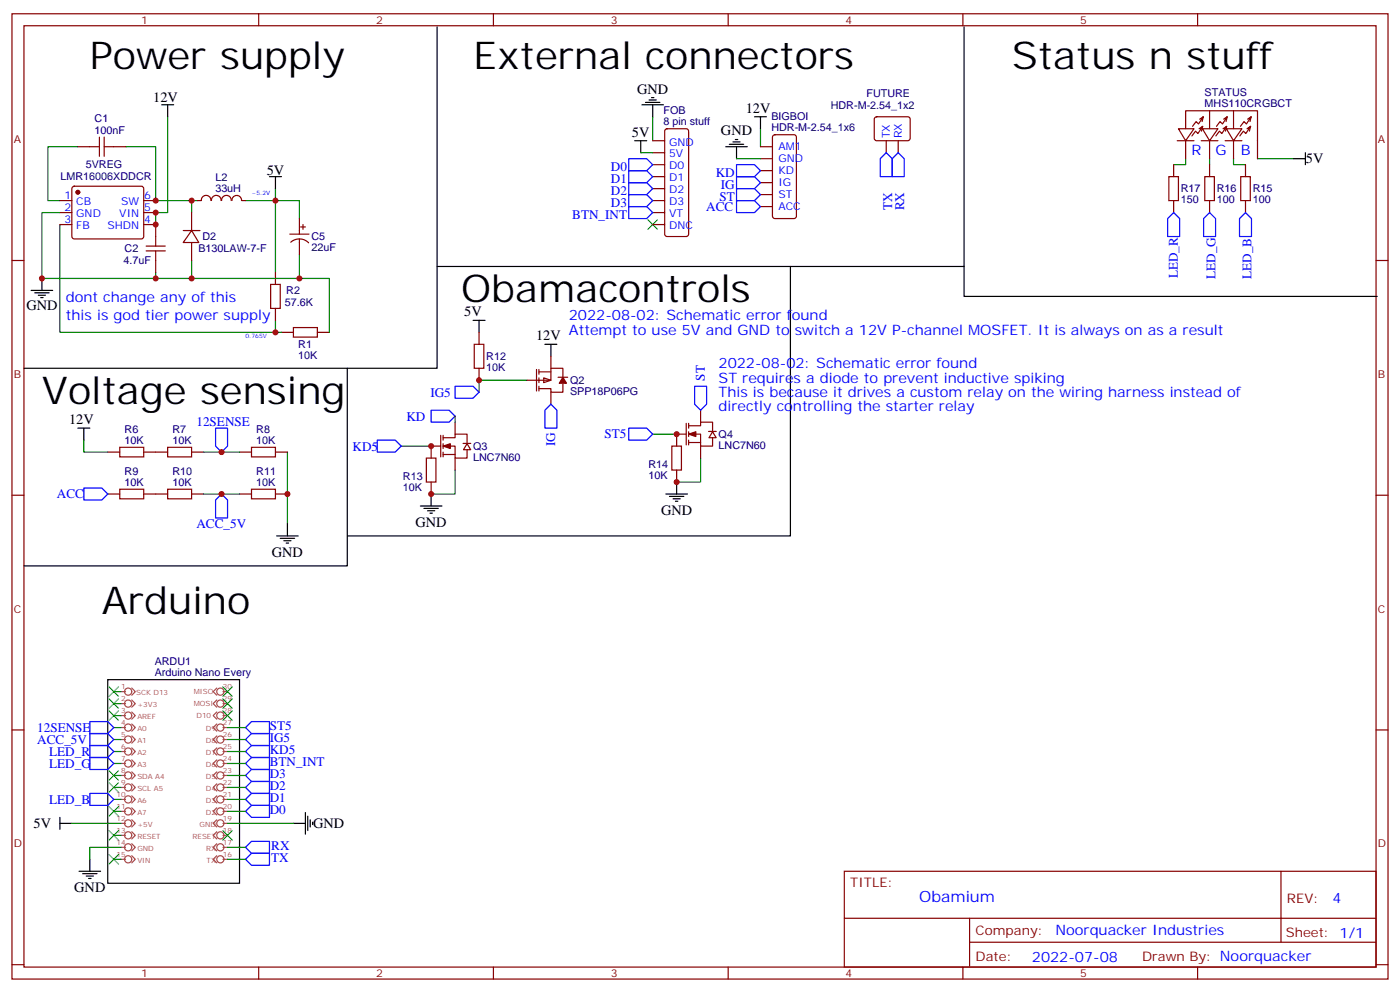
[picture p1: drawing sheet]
<svg xmlns="http://www.w3.org/2000/svg" width="412mm" height="292mm" viewBox="0 0 412 292" stroke-linecap="round" stroke-linejoin="round" font-family="sans-serif">
<g fill="none" stroke="#870000" stroke-width=".35">
<path d="M3.5 4.1h405.4v284.3h-405.4zM7.1 7.6h398.2v277.3h-398.2zM76.2 4.1v3.5M145.3 4.1v3.5M214.5 4.1v3.5M283.6 4.1v3.5M352.8 4.1v3.5M196 38.1l.5-.2h5.6l.5 .2 .2 .5v30.4l-.2 .5-.5 .2h-5.6l-.5-.3-.2-.4v-30.4zM227.8 39.9l.4-.2h5.7l.6 .4 .1 23.6-.5 .6-5.9 .1-.6-.5-.1-23.5zM257.8 34.6l.4-.2 9.5 .1 .4 .6-.1 5.9-.6 .5-9.4-.1-.5-.7v-5.6zM347.1 37.9h4.6l-2.5 3.6zM349.2 37.9v-5.3h21.2v14.1"/>
<path d="M353.2 37.9l1.1-.7-1.4 2.1-.7-.7-1.1 1.4M353.4 35.1l1.1-.7-1.5 2.1-.7-.7-1 1.4M354.2 37.9h4.6l-2.5 3.6zM354.3 37.2l-.4 1.4M354.5 34.4l-.4 1.4M356.3 32.6v5.3M360.3 37.9l1-.7-1.4 2.1-.7-.7-1 1.4M360.5 35.1l1-.7-1.4 2.1-.7-.7-1.1 1.4M361.2 37.9h4.6l-2.4 3.6zM361.3 37.2l-.3 1.4M361.5 34.4l-.3 1.4M363.4 32.6v5.3"/>
<path d="M367.3 37.9l1.1-.7-1.4 2.1-.7-.7-1.1 1.4M367.5 35.1l1.1-.7-1.4 2.1-.8-.7-1 1.4M368.4 37.2l-.4 1.4M368.6 34.4l-.4 1.4M17.6 59.1h3.6M21.4 55.1l.5-.2h19.7l.5 .2 .2 .5v14.3l-.7 .5-20-.1-.4-.6v-14.1zM22.9 43.2h6.4M29.3 40.4v5.6M30.7 40.4v5.6M30.7 43.2h6.3M42.3 59.1h3.6M62.1 59.1a1.41 1.41 0 0 0-1.4-1.5 1.41 1.41 0 0 0-1.4 1.5h-1.1"/>
<path d="M62.3 59.1a1.41 1.41 0 0 1 1.4-1.5 1.41 1.41 0 0 1 1.4 1.5M65.3 59.1a1.41 1.41 0 0 1 1.4-1.5 1.41 1.41 0 0 1 1.4 1.5M68.3 59.1a1.41 1.41 0 0 1 1.4-1.5 1.41 1.41 0 0 1 1.4 1.5M71.3 59.1h1M192.3 59.1h3.5M192.3 41.5h3.5M192.3 45h3.5M192.3 48.5h3.5M192.3 52h3.5M192.3 55.6h3.5M224 43.2h3.5M224 46.7h3.5"/>
<path d="M224 50.3h3.5M224 53.8h3.5M224 57.3h3.5M261.1 41.5v3.5M264.6 41.5v3.5M344.3 52h2.8v7.1h-2.8zM345.7 48.5v3.5M345.7 59.1v3.5M346.8 41.5h4.9M349.2 41.5v5.2M353.8 41.5h5M354.9 52h2.8v7.1h-2.8z"/>
<path d="M356.3 41.5v5.2M356.3 48.5v3.5M356.3 59.1v3.5M360.9 41.5h4.9M363.4 41.5v5.2M365.5 52h2.8v7.1h-2.8zM366.9 48.5v3.5M366.9 59.1v3.5M3.5 76.7h3.6M17.6 62.6h3.6M17.6 66.1h3.6M42.3 66.1h3.6v6.4"/>
<path d="M42.3 62.6h3.6M43 73.9h5.7M43 72.5h5.7M45.9 73.9v6.4M54 67.9h4.9M56.4 67.9l2.2 3.5h-4.6zM56.4 62.6v5.3M56.4 71.4v5.3M85.4 69h5.6M85.7 71.3a3.8 3.8 0 0 1 5.2 .2M88.2 64.4v4.6M88.2 70.4v4.6"/>
<path d="M88.5 66.9h1.5M89.3 66.1v1.5M192.3 62.6h3.5M192.3 66.1h3.5M224 60.9h3.5M405.3 76.7h3.6M79.7 83.8h2.8v7h-2.8zM81.1 80.3v3.5M81.1 90.8v3.6M82.9 97.9h3.5M86.4 96.5h7.1v2.8h-7.1zM93.5 97.9h3.5"/>
<path d="M141.1 97.9v3.5M139.7 101.4h2.8v7.1h-2.8zM141.1 108.5v3.5M158 108.8v6.4M158.7 108.8v1.4M158.7 111.3v1.4M158.7 113.8v1.4M158.7 109.5h3.6M160.2 111.3l2.1 .7-2.1 .7zM162.3 105v3.5M162.3 115.5v3.6M164.4 111.1h2.8"/>
<path d="M165.8 110.9v-2.4h-3.5v3.5h-7.1M165.8 113.1v2.4h-3.5v-1h-3.6M31.7 133.2h3.6M35.3 131.8h7v2.8h-7zM42.3 133.2h7.1M49.4 131.8h7v2.8h-7zM56.4 133.2h3.6M70.6 133.2h3.5M74.1 131.8h7v2.8h-7zM81.1 133.2h3.6M125.6 134.9h2.8v7.1h-2.8zM129.8 131.4h-2.8v3.5"/>
<path d="M129.8 128.2v6.4M130.5 128.9h3.6v-1h3.5v2.8M130.5 131.4h3.6v3.5h3.5v-2.4M130.5 133.9h3.6M130.5 128.2v1.4M130.5 130.7v1.4M130.5 133.2v1.4M134.1 124.4v3.5M134.1 134.9v3.6M136.4 130.6h2.3M137.6 130.7l1 1.8h-2.1zM197.9 131.4h2.8v7.1h-2.8z"/>
<path d="M199.3 138.5v3.5M202.1 127.9h-2.8v3.5M202.1 124.7v6.4M202.8 125.4h3.6v-1h3.5v2.8M202.8 127.9h3.6v3.5h3.5v-2.5M202.8 130.4h3.6M202.8 124.7v1.4M202.8 127.2v1.4M202.8 129.6v1.5M206.4 120.8v3.6M206.4 131.4v3.5M208.7 127.1h2.3"/>
<path d="M209.9 127.2l1.1 1.7h-2.2zM3.5 145.9h3.6M31.7 145.5h3.6M35.3 144.1h7v2.8h-7zM42.3 145.5h7.1M49.4 144.1h7v2.8h-7zM56.4 145.5h3.6M70.6 145.5h3.5M74.1 144.1h7v2.8h-7zM81.1 145.5h3.6M127 142v3.5M405.3 145.9h3.6"/>
<path d="M3.5 215h3.6M405.3 215h3.6M248.7 256.6h156.6v28.3h-156.6zM377.3 256.7v20.8M248.7 270.5h156.5M285.6 277.5h119.6M285.6 270.5v14.1M3.5 284.2h3.6M76.2 284.9v3.5M145.3 284.9v3.5M214.5 284.9v3.5M283.6 284.9v3.5"/>
<path d="M352.8 284.9v3.5M405.3 284.2h3.6"/>
</g>
<g fill="none" stroke="#008700" stroke-width=".35">
<path d="M49.4 34.4v28.2h-3.5v3.5M192.3 34.4v7.1M224 37.9v5.3M22.9 43.2h-8.8v15.9h3.5M37 43.2h8.9v15.9h12.3M56.4 59.1v3.5M72.3 59.1h15.9v5.3M81.1 55.6v24.7M188.7 45h3.6M217 46.7h7M349.2 46.7v1.8h-3.5M356.3 46.7v1.8"/>
<path d="M363.4 46.7v1.8h3.5M370.4 46.7h10.6M17.6 66.1v31.8h65.3M17.6 62.6h-5.3v19.4h84.7v15.9M56.4 76.7v5.3M88.2 75v7M45.9 80.3v1.7M81.1 94.4v3.5M155.2 112h-14.1v3.5M24.7 129.6v3.6h7M60 133.2h10.6M84.7 133.2v21.1"/>
<path d="M118.2 131.4h8.8M134.1 138.5v7h-7.1M134.1 122.6v1.8M192.3 127.9h7M206.4 134.9v7.1h-7.1M60 145.5h10.6M33.5 217.8h2.1M33.5 214.3h2.1M33.5 210.8h2.1M33.5 207.3h2.1M33.5 203.7h2.1M67 217.8h5.3"/>
<path d="M67 214.3h5.3M33.5 239h2.1M33.5 235.5h2.1M33.5 232h2.1M33.5 228.4h2.1M33.5 224.9h2.1M33.5 221.4h2.1M67 239h5.3M67 235.5h5.3M67 232h5.3M67 228.4h5.3M67 224.9h5.3"/>
<path d="M67 221.4h5.3M21.2 242.5h14.4M33.5 253.1h2.1M33.5 246.1h2.1M35.6 249.6h-9.1v3.5M67 249.6h5.3M67 253.1h5.3M67 242.5h19.4"/>
</g>
<g fill="none" stroke="#000" stroke-width=".35">
<path d="M128.8 7.9v100.6h-121.7M284 7.9v70.6h-155.2M47.6 30.9h3.6M49.4 30.9v3.5M189.1 30.9h6.3M190.1 30.2h4.3M191.2 29.5h2.1M191.9 28.8h.7M192.3 30.9v3.5M222.2 34.4h3.6M224 34.4v3.5M79.4 52h3.5"/>
<path d="M81.1 52v3.6M187 41.5h3.5M188.7 41.5v3.5M213.8 43.2h6.3M214.8 42.5h4.3M215.9 41.8h2.1M216.6 41.1h.7M217 43.2v3.5M381 46.7h3.5M384.5 45v3.5M232.8 78.5v79.4h-130.5M284 78.5v8.8h121.7"/>
<path d="M9.2 85.5h6.3M10.2 86.3h4.3M11.3 87h2.1M12 87.7h.7M12.3 82v3.5M139.3 94.4h3.6M141.1 94.4v3.5M102.3 108.5v58.2h-95.2M160.5 101.4h3.5M162.3 101.4v3.6M22.9 126.1h3.6M24.7 126.1v3.5"/>
<path d="M81.5 157.9h6.3M82.5 158.6h4.3M83.6 159.3h2.1M84.3 160h.7M84.7 154.3v3.6M123.8 149h6.4M124.9 149.8h4.2M125.9 150.5h2.2M126.6 151.2h.8M127 145.5v3.5M196.1 145.5h6.4M197.2 146.2h4.2"/>
<path d="M198.3 146.9h2.1M199 147.6h.7M199.3 142v3.5M31.7 200.2h38.9v60h-38.9zM90 239.4v6.3M17.6 242.5h3.6M17.6 240.8v3.5M23.3 256.6h6.3M24.3 257.4h4.3M25.4 258.1h2.1M26.1 258.8h.7M26.5 253.1v3.5"/>
<path d="M86.4 242.5h3.6M90.7 240.4v4.3M91.4 241.5v2.1M92.1 242.2v.7"/>
</g>
<g fill="#870000" stroke="#870000" stroke-width=".35">
<path d="M202.8 127.9l2.2-.7v1.4z"/>
<path d="M130.5 131.4l2.1-.7v1.4z"/>
<path d="M165.8 111.1l1.1 1.8h-2.2z"/>
<circle cx="22.9" cy="56.6" r=".53"/>
</g>
<g fill="none" stroke="#3c3" stroke-width=".35">
<path d="M190.9 64.7l2.8 2.9M193.7 64.7l-2.8 2.9M32.1 205.8l2.8 2.9M32.1 209.4l2.8 2.8M32.1 202.3l2.8 2.8M34.9 205.8l-2.8 2.9M34.9 209.4l-2.8 2.8M34.9 202.3l-2.8 2.8M65.6 209.4l2.8 2.8M65.6 202.3l2.8 2.8M65.6 205.8l2.8 2.9M68.4 209.4l-2.8 2.8"/>
<path d="M68.4 202.3l-2.8 2.8M68.4 205.8l-2.8 2.9M32.1 237.6l2.8 2.8M32.1 230.5l2.8 2.9M32.1 227l2.8 2.8M34.9 237.6l-2.8 2.8M34.9 230.5l-2.8 2.9M34.9 227l-2.8 2.8M32.1 251.7l2.8 2.8M32.1 244.7l2.8 2.8M34.9 251.7l-2.8 2.8M34.9 244.7l-2.8 2.8"/>
<path d="M65.6 244.7l2.8 2.8M68.4 244.7l-2.8 2.8"/>
</g>
<g fill="none" stroke="#00f" stroke-width=".35">
<path d="M185.2 46.7h5.3l1.8 1.8-1.8 1.8h-5.3zM185.2 50.3h5.3l1.8 1.7-1.8 1.8h-5.3zM185.2 53.8h5.3l1.8 1.8-1.8 1.7h-5.3zM185.2 57.3h5.3l1.8 1.8-1.8 1.8h-5.3zM217 48.5h5.2l1.8 1.8-1.8 1.7h-5.2zM217 52h5.2l1.8 1.8-1.8 1.8h-5.2zM217 55.6h5.2l1.8 1.7-1.8 1.8h-5.2zM217 59.1h5.2l1.8 1.8-1.8 1.7h-5.2zM261.1 45l1.7 1.7v5.3h-3.5v-5.3zM262.8 46.7l1.8-1.7 1.7 1.7v5.3h-3.5zM185.2 60.9h5.3l1.8 1.7-1.8 1.8h-5.3zM345.7 62.6l1.8 1.8v5.3h-3.5v-5.3z"/>
<path d="M356.3 62.6l1.8 1.8v5.3h-3.6v-5.3zM366.9 62.6l1.8 1.8v5.3h-3.6v-5.3zM134.1 113.8h5.2l1.8 1.7-1.8 1.8h-5.2zM162.3 119.1l1.7 1.7v5.3h-3.5v-5.3zM204.6 113.8h3.5v5.3l-1.7 1.7-1.8-1.7zM63.5 126.1h3.5v5.3l-1.7 1.8-1.8-1.8zM111.1 129.6h5.3l1.8 1.8-1.8 1.8h-5.3zM127 120.8h5.3l1.8 1.8-1.8 1.8h-5.3zM185.2 126.1h5.3l1.8 1.8-1.8 1.7h-5.3zM24.7 143.8h5.3l1.7 1.7-1.7 1.8h-5.3zM65.3 145.5l1.7 1.8v5.3h-3.5v-5.3zM26.5 212.5h5.2l1.8 1.8-1.8 1.8h-5.2z"/>
<path d="M26.5 216.1h5.2l1.8 1.7-1.8 1.8h-5.2zM26.5 219.6h5.2l1.8 1.8-1.8 1.7h-5.2zM72.3 217.8l1.8-1.7h5.3v3.5h-5.3zM72.3 214.3l1.8-1.8h5.3v3.6h-5.3zM26.5 223.1h5.2l1.8 1.8-1.8 1.8h-5.2zM26.5 233.7h5.2l1.8 1.8-1.8 1.7h-5.2zM72.3 232l1.8-1.8h5.3v3.5h-5.3zM72.3 228.4l1.8-1.7h5.3v3.5h-5.3zM72.3 224.9l1.8-1.8h5.3v3.6h-5.3zM72.3 221.4l1.8-1.8h5.3v3.5h-5.3zM74.1 237.2h5.3v3.6h-5.3l-1.8-1.8zM74.1 233.7h5.3v3.5h-5.3l-1.8-1.7z"/>
<path d="M72.3 249.6l1.8-1.8h5.3v3.6h-5.3zM72.3 253.1l1.8-1.7h5.3v3.5h-5.3z"/>
</g>
<g fill="none" stroke="#a64a4a" stroke-width=".35">
<path d="M35.6 203.7h1.4M35.6 207.3h1.4M35.6 210.8h1.4M35.6 214.3h1.4M35.6 217.8h1.4M38.8 216.8l1.1 1-1.1 1.1M38.8 213.3l1.1 1-1.1 1.1M38.8 209.7l1.1 1.1-1.1 1M38.8 206.2l1.1 1.1-1.1 1M38.8 202.7l1.1 1-1.1 1.1M63.9 202.7l-1.1 1 1.1 1.1M63.9 206.2l-1.1 1.1 1.1 1"/>
<path d="M63.9 209.7l-1.1 1.1 1.1 1M63.9 213.3l-1.1 1 1.1 1.1M63.9 216.8l-1.1 1 1.1 1.1M65.7 203.7h1.3M65.7 207.3h1.3M65.7 210.8h1.3M65.7 214.3h1.3M65.7 217.8h1.3M35.6 221.4h1.4M35.6 224.9h1.4M35.6 228.4h1.4M35.6 232h1.4"/>
<path d="M35.6 235.5h1.4M35.6 239h1.4M38.8 237.9l1.1 1.1-1.1 1.1M38.8 234.4l1.1 1.1-1.1 1M38.8 230.9l1.1 1.1-1.1 1M38.8 227.4l1.1 1-1.1 1.1M38.8 223.8l1.1 1.1-1.1 1.1M38.8 220.3l1.1 1.1-1.1 1M63.9 220.3l-1.1 1.1 1.1 1M63.9 223.8l-1.1 1.1 1.1 1.1M63.9 227.4l-1.1 1 1.1 1.1M63.9 230.9l-1.1 1.1 1.1 1"/>
<path d="M63.9 234.4l-1.1 1.1 1.1 1M63.9 237.9l-1.1 1.1 1.1 1.1M65.7 221.4h1.3M65.7 224.9h1.3M65.7 228.4h1.3M65.7 232h1.3M65.7 235.5h1.3M65.7 239h1.3M35.6 242.5h1.4M35.6 246.1h1.4M35.6 249.6h1.4M35.6 253.1h1.4"/>
<path d="M38.8 252.1l1.1 1-1.1 1.1M38.8 248.5l1.1 1.1-1.1 1M38.8 245l1.1 1.1-1.1 1M38.8 241.5l1.1 1-1.1 1.1M63.9 241.5l-1.1 1 1.1 1.1M63.9 245l-1.1 1.1 1.1 1M63.9 248.5l-1.1 1.1 1.1 1M63.9 252.1l-1.1 1 1.1 1.1M65.7 242.5h1.3M65.7 246.1h1.3M65.7 249.6h1.3M65.7 253.1h1.3"/>
<circle cx="37.7" cy="203.7" r="1.06"/>
<circle cx="37.7" cy="217.8" r="1.06"/>
<circle cx="37.7" cy="214.3" r="1.06"/>
<circle cx="37.7" cy="210.8" r="1.06"/>
<circle cx="37.7" cy="207.3" r="1.06"/>
<circle cx="64.9" cy="203.7" r="1.06"/>
<circle cx="64.9" cy="217.8" r="1.06"/>
<circle cx="64.9" cy="214.3" r="1.06"/>
<circle cx="64.9" cy="207.3" r="1.06"/>
<circle cx="64.9" cy="210.8" r="1.06"/>
<circle cx="37.7" cy="232" r="1.06"/>
<circle cx="37.7" cy="224.9" r="1.06"/>
<circle cx="37.7" cy="235.5" r="1.06"/>
<circle cx="37.7" cy="221.4" r="1.06"/>
<circle cx="37.7" cy="228.4" r="1.06"/>
<circle cx="37.7" cy="239" r="1.06"/>
<circle cx="64.9" cy="221.4" r="1.06"/>
<circle cx="64.9" cy="228.4" r="1.06"/>
<circle cx="64.9" cy="224.9" r="1.06"/>
<circle cx="64.9" cy="232" r="1.06"/>
<circle cx="64.9" cy="235.5" r="1.06"/>
<circle cx="64.9" cy="239" r="1.06"/>
<circle cx="37.7" cy="242.5" r="1.06"/>
<circle cx="37.7" cy="246.1" r="1.06"/>
<circle cx="37.7" cy="253.1" r="1.06"/>
<circle cx="37.7" cy="249.6" r="1.06"/>
<circle cx="64.9" cy="246.1" r="1.06"/>
<circle cx="64.9" cy="242.5" r="1.06"/>
<circle cx="64.9" cy="249.6" r="1.06"/>
<circle cx="64.9" cy="253.1" r="1.06"/>
</g>
<g fill="#c00">
<circle cx="81.1" cy="97.9" r=".88"/>
<circle cx="56.4" cy="59.1" r=".88"/>
<circle cx="45.9" cy="59.1" r=".88"/>
<circle cx="45.9" cy="62.6" r=".88"/>
<circle cx="45.9" cy="66.1" r=".88"/>
<circle cx="84.7" cy="145.5" r=".88"/>
<circle cx="199.3" cy="127.9" r=".88"/>
<circle cx="127" cy="131.4" r=".88"/>
<circle cx="127" cy="145.5" r=".88"/>
<circle cx="199.3" cy="142" r=".88"/>
<circle cx="141.1" cy="112" r=".88"/>
<circle cx="65.3" cy="133.2" r=".88"/>
<circle cx="65.3" cy="145.5" r=".88"/>
<circle cx="88.2" cy="82" r=".88"/>
<circle cx="45.9" cy="82" r=".88"/>
<circle cx="56.4" cy="82" r=".88"/>
<circle cx="81.1" cy="59.1" r=".88"/>
<circle cx="12.3" cy="82" r=".88"/>
</g>
<g font-size="11.3">
<text x="26.5" y="20.3">Pow</text>
<text x="49.3" y="20.3">er supply</text>
<text x="139.3" y="20.3">External connectors</text>
<text x="298.1" y="20.3">Status n stuff</text>
<text x="135.8" y="89.1">Obamacontrols</text>
<text x="12.3" y="119.1">Voltage sensing</text>
<text x="30" y="180.8">Arduino</text>
</g>
<text font-size="4.6" fill="#00f" x="270.8" y="265.7">Obamium</text>
<g font-size="4.2">
<text x="187.7" y="27.6">GND</text>
<text x="45.2" y="30.2">12V</text>
<text x="219.7" y="33.2">12V</text>
<text x="186.2" y="40.2">5V</text>
<text x="212.4" y="39.9">GND</text>
<text x="78.6" y="51.6">5V</text>
<text x="384.7" y="48.1">5V</text>
<text x="7.8" y="91.2">GND</text>
<text x="136.8" y="93.1">5V</text>
<text x="157.9" y="100.2">12V</text>
<text x="20.3" y="124.9">12V</text>
<text x="122.4" y="155.1">GND</text>
<text x="194.7" y="151.6">GND</text>
<text x="80.1" y="164">GND</text>
<text x="9.9" y="244">5V</text>
<text x="92.3" y="244">GND</text>
<text x="21.9" y="262.7">GND</text>
</g>
<g font-size="4.2" fill="#00f">
<text x="351" y="45.7">R</text>
<text x="358.1" y="45.7">G</text>
<text x="365.5" y="45.7">B</text>
<text x="19.4" y="89.1">dont change any of this</text>
<text x="19.4" y="94.4">this is god tier pow</text>
<text x="60.1" y="94.4">er supply</text>
<text x="167.6" y="94.4">2022-08-02: Schematic error found</text>
<text x="167.6" y="98.6">Attempt to use 5V and GND to sw</text>
<text x="239.8" y="98.6">itch a 12V P-channel MOSFET. It is alw</text>
<text x="322.6" y="98.6">ays on as a result</text>
<text x="211.7" y="108.5">2022-08-02: Schematic error found</text>
<text x="211.7" y="112.7">ST requires a diode to prevent inductive spiking</text>
<text x="211.7" y="116.9">This is because it drives a custom relay on the w</text>
<text x="315.5" y="116.9">iring harness instead of</text>
<text x="211.7" y="121.2">directly controlling the starter relay</text>
<text x="392.5" y="265.9">4</text>
<text x="310.9" y="275.5">Noorquacker Industries</text>
<text x="304" y="283.3">2022-07-08</text>
</g>
<g font-size="3.9" fill="#00f">
<text x="179.9" y="50.3">D0</text>
<text x="179.9" y="53.8">D1</text>
<text x="210.8" y="52">KD</text>
<text x="179.9" y="57.3">D2</text>
<text x="211.9" y="59.1">ST</text>
<text x="212.4" y="55.6">IG</text>
<text x="168.6" y="64.4">BTN_INT</text>
<text x="179.9" y="60.9">D3</text>
<text x="208.1" y="62.1">ACC</text>
<text x="262.8" y="62" transform="rotate(-90 262.8 62)">TX</text>
<text x="266.3" y="62" transform="rotate(-90 266.3 62)">RX</text>
<text x="347" y="81.9" transform="rotate(-90 347 81.9)">LED_R</text>
<text x="358.1" y="82.1" transform="rotate(-90 358.1 82.1)">LED_G</text>
<text x="368.7" y="82.1" transform="rotate(-90 368.7 82.1)">LED_B</text>
<text x="207.6" y="112.1" transform="rotate(-90 207.6 112.1)">ST</text>
<text x="126.8" y="116.8">IG5</text>
<text x="57.9" y="125.6">12SENSE</text>
<text x="119.7" y="123.9">KD</text>
<text x="163.6" y="131.5" transform="rotate(-90 163.6 131.5)">IG</text>
<text x="178" y="129.2">ST5</text>
<text x="103.8" y="132.7">KD5</text>
<text x="16.8" y="146.8">ACC</text>
<text x="57.9" y="155.6">ACC_5V</text>
<text x="11" y="215.6">12SENSE</text>
<text x="79.4" y="215.1">ST5</text>
<text x="11" y="219.1">ACC_5V</text>
<text x="79.4" y="218.6">IG5</text>
<text x="14.5" y="222.7">LED_R</text>
<text x="14.5" y="226.2">LED_G</text>
<text x="79.4" y="225.7">BTN_INT</text>
<text x="79.4" y="222.2">KD5</text>
<text x="79.4" y="232.7">D2</text>
<text x="79.4" y="229.2">D3</text>
<text x="14.5" y="236.8">LED_B</text>
<text x="79.4" y="239.8">D0</text>
<text x="79.4" y="236.3">D1</text>
<text x="79.9" y="250.4">RX</text>
<text x="79.9" y="253.9">TX</text>
</g>
<g font-size="3.9" fill="#800">
<text x="250.5" y="261.2">TITLE:</text>
<text x="379.1" y="265.9">REV:</text>
<text x="287.4" y="275.4">Company:</text>
<text x="378.7" y="276">Sheet: 1/1</text>
<text x="287.4" y="283.1">Date:</text>
<text x="336.4" y="283.2">Draw</text>
<text x="346.6" y="283.2">n By: Noorquacker</text>
</g>
<g font-size="3.2" fill="#800">
<text x="41.6" y="7.1">1</text>
<text x="110.8" y="7.1">2</text>
<text x="179.9" y="7.1">3</text>
<text x="249.1" y="7.1">4</text>
<text x="318.2" y="7.1">5</text>
<text x="4.1" y="42.2">A</text>
<text x="405.9" y="42.2">A</text>
<text x="4.1" y="111.3">B</text>
<text x="405.9" y="111.3">B</text>
<text x="4.1" y="180.4">C</text>
<text x="405.9" y="180.4">C</text>
<text x="4.1" y="249.6">D</text>
<text x="405.9" y="249.6">D</text>
<text x="41.6" y="287.9">1</text>
<text x="110.8" y="287.9">2</text>
<text x="179.9" y="287.9">3</text>
<text x="249.1" y="287.9">4</text>
<text x="318.2" y="287.9">5</text>
</g>
<g font-size="3.2" fill="#000080">
<text x="255.2" y="28.5">FUTURE</text>
<text x="354.8" y="28.4">STATUS</text>
<text x="195.5" y="33.6">FOB</text>
<text x="227.2" y="35.5">BIGBOI</text>
<text x="244.7" y="32">HDR-M-2.54_1x2</text>
<text x="354.8" y="31.6">MHS110CRGBCT</text>
<text x="27.9" y="39.3">100nF</text>
<text x="27.9" y="36.1">C1</text>
<text x="195.5" y="36.9">8 pin stuff</text>
<text x="227.2" y="38.6">HDR-M-2.54_1x6</text>
<text x="17.8" y="53.1">LMR16006XDDCR</text>
<text x="25.3" y="49.6">5VREG</text>
<text x="63.4" y="53.2">L2</text>
<text x="63.4" y="56.5">33uH</text>
<text x="347.8" y="59.9">150</text>
<text x="347.8" y="56.7">R17</text>
<text x="358.4" y="59.9">100</text>
<text x="358.4" y="56.7">R16</text>
<text x="369" y="59.9">100</text>
<text x="369" y="56.7">R15</text>
<text x="59.6" y="70.8">D2</text>
<text x="91.7" y="70.8">C5</text>
<text x="36.4" y="77.8">4.7uF</text>
<text x="36.7" y="74.3">C2</text>
<text x="58.4" y="74.3">B130LAW-7-F</text>
<text x="91.7" y="74">22uF</text>
<text x="84.3" y="86.7">R2</text>
<text x="83.9" y="90.2">57.6K</text>
<text x="87.9" y="105.8">10K</text>
<text x="87.9" y="102.5">R1</text>
<text x="143.2" y="106.2">R12</text>
<text x="143.2" y="109.4">10K</text>
<text x="167.9" y="113.2">Q2</text>
<text x="167.9" y="116.3">SPP18P06PG</text>
<text x="36.7" y="130.7">10K</text>
<text x="36.7" y="127.5">R6</text>
<text x="50.8" y="130.7">10K</text>
<text x="50.8" y="127.5">R7</text>
<text x="75.5" y="130.7">10K</text>
<text x="75.5" y="127.5">R8</text>
<text x="211.7" y="129.1">Q4</text>
<text x="139.4" y="135.8">LNC7N60</text>
<text x="139.4" y="132.6">Q3</text>
<text x="191" y="137.8">R14</text>
<text x="211.7" y="132.3">LNC7N60</text>
<text x="36.7" y="143.1">10K</text>
<text x="36.7" y="139.8">R9</text>
<text x="50.8" y="143.1">10K</text>
<text x="50.8" y="139.8">R10</text>
<text x="75.5" y="143.1">10K</text>
<text x="75.5" y="139.8">R11</text>
<text x="118.7" y="141.3">R13</text>
<text x="191" y="141.1">10K</text>
<text x="118.7" y="144.6">10K</text>
<text x="45.6" y="195.9">ARDU1</text>
<text x="45.6" y="199.1">Arduino Nano Every</text>
</g>
<g font-size="3.2" fill="#00f">
<text x="262.1" y="40.7" transform="rotate(-90 262.1 40.7)">TX</text>
<text x="265.6" y="40.7" transform="rotate(-90 265.6 40.7)">RX</text>
<text x="197.1" y="42.9">GND</text>
<text x="197.1" y="46.4">5V</text>
<text x="229.3" y="44.3">AM1</text>
<text x="229.3" y="47.8">GND</text>
<text x="197.1" y="49.9">D0</text>
<text x="197.1" y="53.4">D1</text>
<text x="229.3" y="51.3">KD</text>
<text x="19" y="58.7">1</text>
<text x="42.5" y="58.7">6</text>
<text x="197.1" y="57">D2</text>
<text x="229.3" y="54.9">IG</text>
<text x="229.3" y="58.4">ST</text>
<text x="19" y="62.3">2</text>
<text x="19" y="65.8">3</text>
<text x="22.5" y="60.5">CB</text>
<text x="22.5" y="64">GND</text>
<text x="35.2" y="64">VIN</text>
<text x="35.7" y="60.5">SW</text>
<text x="42.5" y="65.8">4</text>
<text x="42.5" y="62.3">5</text>
<text x="197.1" y="60.5">D3</text>
<text x="197.1" y="64">VT</text>
<text x="229.3" y="61.9">ACC</text>
<text x="22.5" y="67.6">FB</text>
<text x="31.7" y="67.6">SHDN</text>
<text x="197.1" y="67.6">DNC</text>
</g>
<g font-size="2.1" fill="#a54b4b">
<text x="35.7" y="203">1</text>
<text x="65.6" y="203">30</text>
<text x="35.7" y="206.6">2</text>
<text x="40.1" y="204.8">SCK D13</text>
<text x="40.5" y="208.3">+3V3</text>
<text x="57.1" y="204.4">MISO</text>
<text x="57.1" y="207.9">MOSI</text>
<text x="65.6" y="206.6">29</text>
<text x="35.7" y="213.6">4</text>
<text x="35.7" y="210.1">3</text>
<text x="40.5" y="215.4">A0</text>
<text x="40.5" y="211.8">AREF</text>
<text x="57.9" y="211.5">D10</text>
<text x="60.6" y="215.4">D9</text>
<text x="65.6" y="210.1">28</text>
<text x="65.6" y="213.6">27</text>
<text x="35.7" y="220.7">6</text>
<text x="35.7" y="217.1">5</text>
<text x="40.5" y="218.9">A1</text>
<text x="60.6" y="218.9">D8</text>
<text x="65.6" y="217.1">26</text>
<text x="65.6" y="220.7">25</text>
<text x="35.7" y="227.7">8</text>
<text x="35.7" y="224.2">7</text>
<text x="40.5" y="225.9">A3</text>
<text x="40.5" y="222.4">A2</text>
<text x="60.6" y="222.4">D7</text>
<text x="60.6" y="225.9">D6</text>
<text x="65.6" y="224.2">24</text>
<text x="65.6" y="227.7">23</text>
<text x="35.7" y="231.3">9</text>
<text x="40.5" y="233">SCL A5</text>
<text x="40.5" y="229.5">SDA A4</text>
<text x="60.6" y="229.5">D5</text>
<text x="60.6" y="233">D4</text>
<text x="65.6" y="231.3">22</text>
<text x="34.3" y="238.3">11</text>
<text x="34.3" y="234.8">10</text>
<text x="40.5" y="236.5">A6</text>
<text x="60.6" y="236.5">D3</text>
<text x="65.6" y="234.8">21</text>
<text x="65.6" y="238.3">20</text>
<text x="34.3" y="245.4">13</text>
<text x="34.3" y="241.8">12</text>
<text x="40.5" y="243.6">+5V</text>
<text x="40.5" y="240">A7</text>
<text x="58.8" y="243.6">GND</text>
<text x="60.6" y="240">D2</text>
<text x="65.6" y="241.8">19</text>
<text x="65.6" y="245.4">18</text>
<text x="34.3" y="248.9">14</text>
<text x="40.5" y="250.6">GND</text>
<text x="40.5" y="247.1">RESET</text>
<text x="56.7" y="247.1">RESET</text>
<text x="60.7" y="250.6">RX</text>
<text x="65.6" y="248.9">17</text>
<text x="34.3" y="252.4">15</text>
<text x="40.5" y="254.2">VIN</text>
<text x="60.9" y="254.2">TX</text>
<text x="65.6" y="252.4">16</text>
</g>
<g font-size="1.8" fill="#00f">
<text x="74.1" y="57.3">~5.2V</text>
<text x="72.3" y="99.7">0.765V</text>
</g>
</svg>
